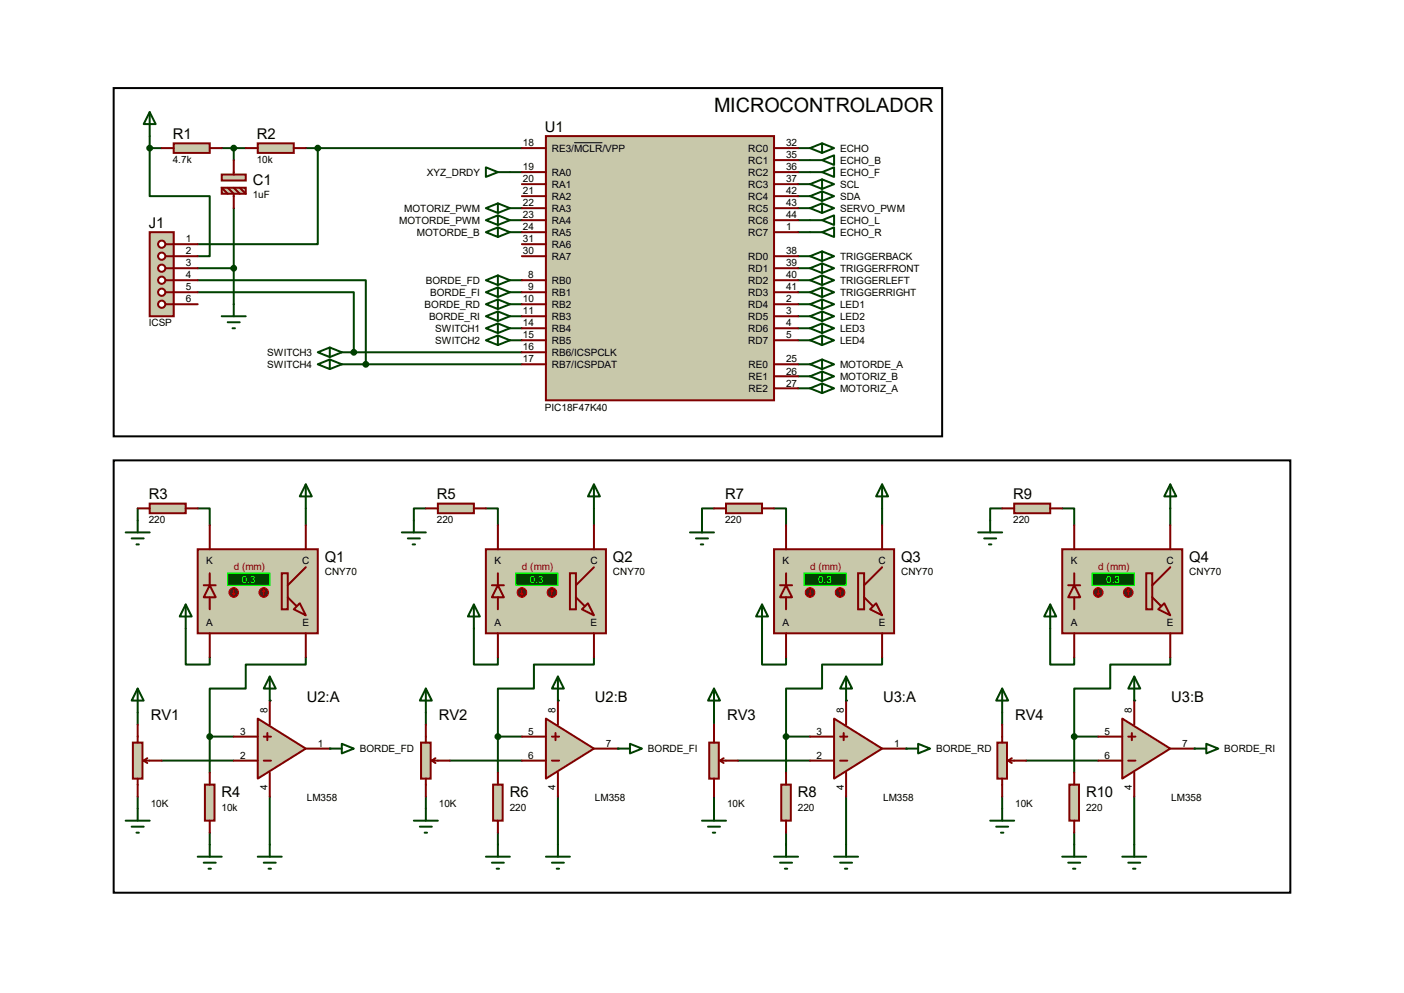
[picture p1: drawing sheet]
<svg xmlns="http://www.w3.org/2000/svg" width="297mm" height="210mm" viewBox="0 0 297 210" stroke-linecap="round" stroke-linejoin="round" font-family="sans-serif">
<g fill="none" stroke="#004000" stroke-width=".42">
<path d="M46.9 31.3h5.1M49.4 31.3v2.6M168.8 31.3h2.6M168.8 38.9h2.6M107.9 59.3h2.5M107.9 44h2.5M107.9 46.6h2.5M107.9 49.1h2.5M168.8 44h2.6M168.8 41.5h2.6M107.9 61.8h2.5M107.9 64.3h2.5"/>
<path d="M107.9 66.9h2.5M107.9 69.4h2.5M107.9 72h2.5M168.8 64.3h2.6M168.8 66.9h2.6M168.8 69.4h2.6M168.8 72h2.6M168.8 77h2.6M168.8 79.6h2.6M168.8 82.1h2.6M57.1 168.5v10.1"/>
</g>
<circle cx="57.1" cy="148.2" r=".21" fill="#004000"/>
<path d="M29.1 107.5v2.6M41.8 107.5h2.6v3.6M64.7 107.5v3.6M39.3 132.9v7.6h5.1v-1.5M64.7 139v1.5h-12.7v5.1h-7.6v10.2M29.1 150.7v2.5M44.4 155.8v7.6M44.4 155.8h5M29.1 168.5v2.5M34.2 160.9h15.2M44.4 176.1v2.5" fill="none" stroke="#004000" stroke-width=".42"/>
<circle cx="69.8" cy="158.3" r=".21" fill="#004000"/>
<path d="M118 168.5v10.1" fill="none" stroke="#004000" stroke-width=".42"/>
<circle cx="118" cy="148.2" r=".21" fill="#004000"/>
<path d="M90.1 107.5h-2.6v2.6M102.8 107.5h2.5v3.6M125.6 107.5v3.6M100.2 132.9v7.6h5.1v-1.5M125.6 139v1.5h-12.7v5.1h-7.6v10.2M90.1 150.7v2.5M105.3 155.8v7.6M105.3 155.8h5.1M90.1 168.5v2.5M95.2 160.9h15.2M105.3 176.1v2.5" fill="none" stroke="#004000" stroke-width=".42"/>
<circle cx="130.7" cy="158.3" r=".21" fill="#004000"/>
<path d="M179 168.5v10.1" fill="none" stroke="#004000" stroke-width=".42"/>
<circle cx="179" cy="148.2" r=".21" fill="#004000"/>
<path d="M151 107.5h-2.5v2.6M163.7 107.5h2.6v3.6M186.6 107.5v3.6M161.2 132.9v7.6h5.1v-1.5M186.6 139v1.5h-12.7v5.1h-7.6v10.2M151 150.7v2.5M166.3 155.8v7.6M166.3 155.8h5.1M151 168.5v2.5M156.1 160.9h15.3M166.3 176.1v2.5" fill="none" stroke="#004000" stroke-width=".42"/>
<circle cx="191.7" cy="158.3" r=".21" fill="#004000"/>
<path d="M239.9 168.5v10.1" fill="none" stroke="#004000" stroke-width=".42"/>
<circle cx="239.9" cy="148.2" r=".21" fill="#004000"/>
<path d="M212 107.5h-2.5v2.6M224.7 107.5h2.5v3.6M247.6 107.5v3.6M222.2 132.9v7.6h5v-1.5M247.6 139v1.5h-12.7v5.1h-7.7v10.2M212 150.7v2.5M227.2 155.8v7.6M227.2 155.8h5.1M212 168.5v2.5M217.1 160.9h15.2M227.2 176.1v2.5" fill="none" stroke="#004000" stroke-width=".42"/>
<circle cx="252.6" cy="158.3" r=".21" fill="#004000"/>
<g fill="none" stroke="#004000" stroke-width=".42">
<path d="M31.7 31.3v10.2h12.7v12.7h-2.6M31.7 28.8v2.5M31.7 31.3h2.5M64.7 31.3h45.7M67.2 31.3v20.3h-25.4M107.9 36.4h2.5M168.8 33.9h2.6M168.8 36.4h2.6M41.8 59.3h35.6v17.7M41.8 56.7h7.6M49.4 44v20.3M168.8 56.7h2.6"/>
<path d="M168.8 59.3h2.6M168.8 54.2h2.6M168.8 46.6h2.6M168.8 49.1h2.6M41.8 61.8h33v12.7M72.3 74.5h38.1M72.3 77h38.1M168.8 61.8h2.6"/>
</g>
<path d="M115.5 28.8h48.2v55.9h-48.2z" fill="#c8c8aa" stroke="#800000" stroke-width=".42"/>
<g fill="none" stroke="#800000" stroke-width=".42">
<path d="M110.4 31.3h5.1M110.4 38.9h5.1M110.4 36.4h5.1M163.7 31.3h5.1M163.7 38.9h5.1M163.7 36.4h5.1M163.7 33.9h5.1M110.4 41.5h5.1M110.4 46.6h5.1M110.4 49.1h5.1M110.4 59.3h5.1M110.4 54.2h5.1"/>
<path d="M110.4 51.6h5.1M110.4 44h5.1M163.7 41.5h5.1M163.7 46.6h5.1M163.7 49.1h5.1M163.7 59.3h5.1M163.7 54.2h5.1M163.7 44h5.1M163.7 56.7h5.1M110.4 61.8h5.1M110.4 64.3h5.1M110.4 66.9h5.1"/>
<path d="M110.4 69.4h5.1M110.4 72h5.1M110.4 77h5.1M110.4 74.5h5.1M163.7 61.8h5.1M163.7 64.3h5.1M163.7 66.9h5.1M163.7 69.4h5.1M163.7 72h5.1M163.7 77h5.1M163.7 79.6h5.1M163.7 82.1h5.1"/>
</g>
<path d="M121.5 30.2h5.9" fill="none" stroke="#000" stroke-width=".21"/>
<g fill="none" stroke="#004000" stroke-width=".42">
<path d="M173.9 30.3l2.5 1-2.5 1zM173.9 37.9l2.5 1-2.5 1.1zM173.9 30.3l-2.5 1 2.5 1M173.9 37.9l-2.5 1 2.5 1.1M102.8 59.3l2.5-1v2zM102.8 44l2.5-1v2zM102.8 46.6l2.5-1v2zM102.8 49.1l2.5-1v2zM105.3 58.3l2.6 1-2.6 1M105.3 43l2.6 1-2.6 1M105.3 45.6l2.6 1-2.6 1M105.3 48.1l2.6 1-2.6 1"/>
<path d="M173.9 43l2.5 1-2.5 1zM173.9 40.5l2.5 1-2.5 1zM173.9 43l-2.5 1 2.5 1M173.9 40.5l-2.5 1 2.5 1M67.2 74.5l2.6-1v2zM67.2 77l2.6-1v2.1zM69.8 73.5l2.5 1-2.5 1M69.8 76l2.5 1-2.5 1.1M102.8 61.8l2.5-1v2zM102.8 64.3l2.5-1v2.1zM102.8 66.9l2.5-1v2zM102.8 69.4l2.5-1v2z"/>
<path d="M102.8 72l2.5-1v2zM105.3 60.8l2.6 1-2.6 1M105.3 63.3l2.6 1-2.6 1.1M105.3 65.9l2.6 1-2.6 1M105.3 68.4l2.6 1-2.6 1M105.3 71l2.6 1-2.6 1M173.9 63.3l2.5 1-2.5 1.1zM173.9 65.9l2.5 1-2.5 1zM173.9 68.4l2.5 1-2.5 1zM173.9 71l2.5 1-2.5 1zM173.9 76l2.5 1-2.5 1.1zM173.9 78.6l2.5 1-2.5 1z"/>
<path d="M173.9 68.4l-2.5 1 2.5 1M173.9 63.3l-2.5 1 2.5 1.1M173.9 65.9l-2.5 1 2.5 1M173.9 71l-2.5 1 2.5 1M173.9 76l-2.5 1 2.5 1.1M173.9 78.6l-2.5 1 2.5 1M173.9 81.1l2.5 1-2.5 1zM173.9 81.1l-2.5 1 2.5 1"/>
</g>
<g fill="#c8c8aa" stroke="#800000" stroke-width=".42">
<path d="M46.9 36.9h5.1v1.3h-5.1z"/>
<path d="M46.9 39.7h5.1v1.3h-5.1z"/>
</g>
<path d="M46.9 39.7l1.3 1.3M48.2 39.7l1.2 1.3v3M49.4 33.9v3M49.4 39.7l1.3 1.3M50.7 39.7l1.3 1.3" fill="none" stroke="#800000" stroke-width=".42"/>
<path d="M31.7 23.7l1.2 2.5h-2.5zM31.7 23.7v5.1" fill="none" stroke="#004000" stroke-width=".42"/>
<path d="M24 18.6h175.3v73.7h-175.3z" fill="none" stroke="#000" stroke-width=".42"/>
<path d="M36.7 30.3h7.7v2h-7.7z" fill="#c8c8aa" stroke="#800000" stroke-width=".42"/>
<path d="M34.2 31.3h2.5M44.4 31.3h2.5" fill="none" stroke="#800000" stroke-width=".42"/>
<path d="M54.5 30.3h7.6v2h-7.6z" fill="#c8c8aa" stroke="#800000" stroke-width=".42"/>
<path d="M52 31.3h2.5M62.1 31.3h2.6" fill="none" stroke="#800000" stroke-width=".42"/>
<circle cx="49.4" cy="31.3" r=".51" fill="#004000" stroke="#004000" stroke-width=".42"/>
<g fill="#c8c8aa" stroke="#800000" stroke-width=".42">
<path d="M41.8 116.2h25.4v17.7h-25.4z"/>
<path d="M63.4 127.6l1.3 2.5-2.6-1.2z"/>
<path d="M59.6 121.2h1.3v7.7h-1.3z"/>
</g>
<path d="M64.7 120l-3.8 3.8M60.9 126.3l1.8 1.8" fill="none" stroke="#800000" stroke-width=".42"/>
<path d="M44.4 123.8l1.2 2.5h-2.5z" fill="#c8c8aa" stroke="#800000" stroke-width=".42"/>
<path d="M43.1 123.8h2.5M44.4 121.2v2.6M44.4 126.3v2.6" fill="none" stroke="#800000" stroke-width=".42"/>
<path d="M48.2 121.2h8.9v2.6h-8.9z" fill="#004000" stroke="#0f0" stroke-width=".21"/>
<path d="M44.4 111.1v5.1M64.7 111.1v5.1M44.4 133.9v5.1M64.7 133.9v5.1" fill="none" stroke="#800000" stroke-width=".42"/>
<circle cx="55.8" cy="125.3" r="1.02" fill="#400000" stroke="#f00" stroke-width=".21"/>
<path d="M55.8 124.8l-.3 .3M55.8 124.8l.2 .3M55.8 124.8v1" fill="none" stroke="#f00" stroke-width=".21"/>
<circle cx="49.4" cy="125.3" r="1.02" fill="#400000" stroke="#f00" stroke-width=".21"/>
<path d="M49.2 125.6l.2 .2M49.4 124.8v1M49.7 125.6l-.3 .2" fill="none" stroke="#f00" stroke-width=".21"/>
<path d="M54.5 152l10.2 6.3-10.2 6.4z" fill="#c8c8aa" stroke="#800000" stroke-width=".42"/>
<path d="M49.4 155.8h5.1M55.8 155.8h1.5M56.6 155v1.5M57.1 148.2v5M64.7 158.3h5.1M49.4 160.9h5.1M55.8 160.9h1.5M57.1 163.4v5.1" fill="none" stroke="#800000" stroke-width=".42"/>
<g fill="none" stroke="#004000" stroke-width=".42">
<path d="M26.6 112.6h5.1M27.9 113.9h2.5M28.9 115.1h.5M29.1 110.1v2.5M64.7 102.4l1.3 2.6h-2.6zM64.7 102.4v5.1M39.3 127.8l1.3 2.6h-2.6zM39.3 127.8v5.1M57.1 143.1l1.2 2.5h-2.5zM57.1 143.1v5.1M57.1 178.6v2.6M54.5 181.2h5.1"/>
<path d="M55.8 182.5h2.5M56.8 183.7h.5"/>
</g>
<path d="M31.7 106.5h7.6v2h-7.6z" fill="#c8c8aa" stroke="#800000" stroke-width=".42"/>
<path d="M29.1 107.5h2.6M39.3 107.5h2.5" fill="none" stroke="#800000" stroke-width=".42"/>
<path d="M43.3 165.9h2.1v7.7h-2.1z" fill="#c8c8aa" stroke="#800000" stroke-width=".42"/>
<path d="M44.4 163.4v2.5M44.4 173.6v2.5" fill="none" stroke="#800000" stroke-width=".42"/>
<path d="M44.4 178.6v2.6M41.8 181.2h5.1M43.1 182.5h2.5M44.1 183.7h.5" fill="none" stroke="#004000" stroke-width=".42"/>
<path d="M28.1 157.1h2v7.6h-2z" fill="#c8c8aa" stroke="#800000" stroke-width=".42"/>
<path d="M29.1 153.2v3.9M29.1 164.7v3.8M30.4 160.9l.8 .5M30.4 160.9h3.8M31.2 160.4l-.8 .5" fill="none" stroke="#800000" stroke-width=".42"/>
<path d="M29.1 145.6l1.3 2.6h-2.5zM29.1 145.6v5.1M69.8 158.3h2.5M72.3 157.3l2.5 1-2.5 1zM26.6 173.6h5.1M27.9 174.8h2.5M28.9 176.1h.5M29.1 171v2.6" fill="none" stroke="#004000" stroke-width=".42"/>
<circle cx="44.4" cy="155.8" r=".51" fill="#004000" stroke="#004000" stroke-width=".42"/>
<g fill="#c8c8aa" stroke="#800000" stroke-width=".42">
<path d="M102.8 116.2h25.4v17.7h-25.4z"/>
<path d="M124.4 127.6l1.2 2.5-2.5-1.2z"/>
<path d="M120.6 121.2h1.2v7.7h-1.2z"/>
</g>
<path d="M125.6 120l-3.8 3.8M121.8 126.3l1.8 1.8" fill="none" stroke="#800000" stroke-width=".42"/>
<path d="M105.3 123.8l1.3 2.5h-2.5z" fill="#c8c8aa" stroke="#800000" stroke-width=".42"/>
<path d="M104.1 123.8h2.5M105.3 121.2v2.6M105.3 126.3v2.6" fill="none" stroke="#800000" stroke-width=".42"/>
<path d="M109.1 121.2h8.9v2.6h-8.9z" fill="#004000" stroke="#0f0" stroke-width=".21"/>
<path d="M105.3 111.1v5.1M125.6 111.1v5.1M105.3 133.9v5.1M125.6 133.9v5.1" fill="none" stroke="#800000" stroke-width=".42"/>
<circle cx="116.8" cy="125.3" r="1.02" fill="#400000" stroke="#f00" stroke-width=".21"/>
<path d="M116.8 124.8l-.3 .3M116.8 124.8l.2 .3M116.8 124.8v1" fill="none" stroke="#f00" stroke-width=".21"/>
<circle cx="110.4" cy="125.3" r="1.02" fill="#400000" stroke="#f00" stroke-width=".21"/>
<path d="M110.2 125.6l.2 .2M110.4 124.8v1M110.7 125.6l-.3 .2" fill="none" stroke="#f00" stroke-width=".21"/>
<path d="M115.5 152l10.1 6.3-10.1 6.4z" fill="#c8c8aa" stroke="#800000" stroke-width=".42"/>
<path d="M110.4 155.8h5.1M116.8 155.8h1.5M117.5 155v1.5M118 148.2v5M125.6 158.3h5.1M110.4 160.9h5.1M116.8 160.9h1.5M118 163.4v5.1" fill="none" stroke="#800000" stroke-width=".42"/>
<g fill="none" stroke="#004000" stroke-width=".42">
<path d="M85 112.6h5.1M86.3 113.9h2.5M87.3 115.1h.5M87.5 110.1v2.5M125.6 102.4l1.3 2.6h-2.5zM125.6 102.4v5.1M100.2 127.8l1.3 2.6h-2.5zM100.2 127.8v5.1M118 143.1l1.3 2.5h-2.5zM118 143.1v5.1M118 178.6v2.6M115.5 181.2h5.1"/>
<path d="M116.8 182.5h2.5M117.8 183.7h.5"/>
</g>
<path d="M92.6 106.5h7.6v2h-7.6z" fill="#c8c8aa" stroke="#800000" stroke-width=".42"/>
<path d="M90.1 107.5h2.5M100.2 107.5h2.6" fill="none" stroke="#800000" stroke-width=".42"/>
<path d="M104.3 165.9h2v7.7h-2z" fill="#c8c8aa" stroke="#800000" stroke-width=".42"/>
<path d="M105.3 163.4v2.5M105.3 173.6v2.5" fill="none" stroke="#800000" stroke-width=".42"/>
<path d="M105.3 178.6v2.6M102.8 181.2h5.1M104.1 182.5h2.5M105.1 183.7h.5" fill="none" stroke="#004000" stroke-width=".42"/>
<path d="M89.1 157.1h2v7.6h-2z" fill="#c8c8aa" stroke="#800000" stroke-width=".42"/>
<path d="M90.1 153.2v3.9M90.1 164.7v3.8M91.4 160.9l.7 .5M91.4 160.9h3.8M92.1 160.4l-.7 .5" fill="none" stroke="#800000" stroke-width=".42"/>
<path d="M90.1 145.6l1.3 2.6h-2.6zM90.1 145.6v5.1M130.7 158.3h2.6M133.3 157.3l2.5 1-2.5 1zM87.5 173.6h5.1M88.8 174.8h2.6M89.8 176.1h.5M90.1 171v2.6" fill="none" stroke="#004000" stroke-width=".42"/>
<circle cx="105.3" cy="155.8" r=".51" fill="#004000" stroke="#004000" stroke-width=".42"/>
<g fill="#c8c8aa" stroke="#800000" stroke-width=".42">
<path d="M163.7 116.2h25.4v17.7h-25.4z"/>
<path d="M185.3 127.6l1.3 2.5-2.5-1.2z"/>
<path d="M181.5 121.2h1.3v7.7h-1.3z"/>
</g>
<path d="M186.6 120l-3.8 3.8M182.8 126.3l1.8 1.8" fill="none" stroke="#800000" stroke-width=".42"/>
<path d="M166.3 123.8l1.3 2.5h-2.6z" fill="#c8c8aa" stroke="#800000" stroke-width=".42"/>
<path d="M165 123.8h2.6M166.3 121.2v2.6M166.3 126.3v2.6" fill="none" stroke="#800000" stroke-width=".42"/>
<path d="M170.1 121.2h8.9v2.6h-8.9z" fill="#004000" stroke="#0f0" stroke-width=".21"/>
<path d="M166.3 111.1v5.1M186.6 111.1v5.1M166.3 133.9v5.1M186.6 133.9v5.1" fill="none" stroke="#800000" stroke-width=".42"/>
<circle cx="177.7" cy="125.3" r="1.02" fill="#400000" stroke="#f00" stroke-width=".21"/>
<path d="M177.7 124.8l-.2 .3M177.7 124.8l.3 .3M177.7 124.8v1" fill="none" stroke="#f00" stroke-width=".21"/>
<circle cx="171.4" cy="125.3" r="1.02" fill="#400000" stroke="#f00" stroke-width=".21"/>
<path d="M171.1 125.6l.3 .2M171.4 124.8v1M171.6 125.6l-.2 .2" fill="none" stroke="#f00" stroke-width=".21"/>
<path d="M176.4 152l10.2 6.3-10.2 6.4z" fill="#c8c8aa" stroke="#800000" stroke-width=".42"/>
<path d="M171.4 155.8h5M177.7 155.8h1.5M178.5 155v1.5M179 148.2v5M186.6 158.3h5.1M171.4 160.9h5M177.7 160.9h1.5M179 163.4v5.1" fill="none" stroke="#800000" stroke-width=".42"/>
<g fill="none" stroke="#004000" stroke-width=".42">
<path d="M146 112.6h5M147.2 113.9h2.6M148.3 115.1h.5M148.5 110.1v2.5M186.6 102.4l1.3 2.6h-2.6zM186.6 102.4v5.1M161.2 127.8l1.3 2.6h-2.6zM161.2 127.8v5.1M179 143.1l1.3 2.5h-2.6zM179 143.1v5.1M179 178.6v2.6M176.4 181.2h5.1"/>
<path d="M177.7 182.5h2.6M178.7 183.7h.5"/>
</g>
<path d="M153.6 106.5h7.6v2h-7.6z" fill="#c8c8aa" stroke="#800000" stroke-width=".42"/>
<path d="M151 107.5h2.6M161.2 107.5h2.5" fill="none" stroke="#800000" stroke-width=".42"/>
<path d="M165.3 165.9h2v7.7h-2z" fill="#c8c8aa" stroke="#800000" stroke-width=".42"/>
<path d="M166.3 163.4v2.5M166.3 173.6v2.5" fill="none" stroke="#800000" stroke-width=".42"/>
<path d="M166.3 178.6v2.6M163.7 181.2h5.1M165 182.5h2.6M166 183.7h.5" fill="none" stroke="#004000" stroke-width=".42"/>
<path d="M150 157.1h2.1v7.6h-2.1z" fill="#c8c8aa" stroke="#800000" stroke-width=".42"/>
<path d="M151 153.2v3.9M151 164.7v3.8M152.3 160.9l.8 .5M152.3 160.9h3.8M153.1 160.4l-.8 .5" fill="none" stroke="#800000" stroke-width=".42"/>
<path d="M151 145.6l1.3 2.6h-2.5zM151 145.6v5.1M191.7 158.3h2.5M194.2 157.3l2.6 1-2.6 1zM148.5 173.6h5.1M149.8 174.8h2.5M150.8 176.1h.5M151 171v2.6" fill="none" stroke="#004000" stroke-width=".42"/>
<circle cx="166.3" cy="155.8" r=".51" fill="#004000" stroke="#004000" stroke-width=".42"/>
<g fill="#c8c8aa" stroke="#800000" stroke-width=".42">
<path d="M224.7 116.2h25.4v17.7h-25.4z"/>
<path d="M246.3 127.6l1.3 2.5-2.6-1.2z"/>
<path d="M242.5 121.2h1.3v7.7h-1.3z"/>
</g>
<path d="M247.6 120l-3.8 3.8M243.8 126.3l1.7 1.8" fill="none" stroke="#800000" stroke-width=".42"/>
<path d="M227.2 123.8l1.3 2.5h-2.5z" fill="#c8c8aa" stroke="#800000" stroke-width=".42"/>
<path d="M226 123.8h2.5M227.2 121.2v2.6M227.2 126.3v2.6" fill="none" stroke="#800000" stroke-width=".42"/>
<path d="M231.1 121.2h8.8v2.6h-8.8z" fill="#004000" stroke="#0f0" stroke-width=".21"/>
<path d="M227.2 111.1v5.1M247.6 111.1v5.1M227.2 133.9v5.1M247.6 133.9v5.1" fill="none" stroke="#800000" stroke-width=".42"/>
<circle cx="238.7" cy="125.3" r="1.02" fill="#400000" stroke="#f00" stroke-width=".21"/>
<path d="M238.7 124.8l-.3 .3M238.7 124.8l.2 .3M238.7 124.8v1" fill="none" stroke="#f00" stroke-width=".21"/>
<circle cx="232.3" cy="125.3" r="1.02" fill="#400000" stroke="#f00" stroke-width=".21"/>
<path d="M232.1 125.6l.2 .2M232.3 124.8v1M232.6 125.6l-.3 .2" fill="none" stroke="#f00" stroke-width=".21"/>
<path d="M237.4 152l10.2 6.3-10.2 6.4z" fill="#c8c8aa" stroke="#800000" stroke-width=".42"/>
<path d="M232.3 155.8h5.1M238.7 155.8h1.5M239.4 155v1.5M239.9 148.2v5M247.6 158.3h5M232.3 160.9h5.1M238.7 160.9h1.5M239.9 163.4v5.1" fill="none" stroke="#800000" stroke-width=".42"/>
<g fill="none" stroke="#004000" stroke-width=".42">
<path d="M206.9 112.6h5.1M208.2 113.9h2.5M209.2 115.1h.5M209.5 110.1v2.5M247.6 102.4l1.2 2.6h-2.5zM247.6 102.4v5.1M222.2 127.8l1.2 2.6h-2.5zM222.2 127.8v5.1M239.9 143.1l1.3 2.5h-2.5zM239.9 143.1v5.1M239.9 178.6v2.6M237.4 181.2h5.1"/>
<path d="M238.7 182.5h2.5M239.7 183.7h.5"/>
</g>
<path d="M214.5 106.5h7.7v2h-7.7z" fill="#c8c8aa" stroke="#800000" stroke-width=".42"/>
<path d="M212 107.5h2.5M222.2 107.5h2.5" fill="none" stroke="#800000" stroke-width=".42"/>
<path d="M226.2 165.9h2.1v7.7h-2.1z" fill="#c8c8aa" stroke="#800000" stroke-width=".42"/>
<path d="M227.2 163.4v2.5M227.2 173.6v2.5" fill="none" stroke="#800000" stroke-width=".42"/>
<path d="M227.2 178.6v2.6M224.7 181.2h5.1M226 182.5h2.5M227 183.7h.5" fill="none" stroke="#004000" stroke-width=".42"/>
<path d="M211 157.1h2v7.6h-2z" fill="#c8c8aa" stroke="#800000" stroke-width=".42"/>
<path d="M212 153.2v3.9M212 164.7v3.8M213.3 160.9l.7 .5M213.3 160.9h3.8M214 160.4l-.7 .5" fill="none" stroke="#800000" stroke-width=".42"/>
<path d="M46.9 66.9h5.1M48.2 68.2h2.5M49.2 69.4h.5M49.4 64.3v2.6M212 145.6l1.3 2.6h-2.6zM212 145.6v5.1M252.6 158.3h2.6M255.2 157.3l2.5 1-2.5 1zM209.5 173.6h5M210.7 174.8h2.6M211.8 176.1h.5M212 171v2.6" fill="none" stroke="#004000" stroke-width=".42"/>
<circle cx="227.2" cy="155.8" r=".51" fill="#004000" stroke="#004000" stroke-width=".42"/>
<path d="M24 97.4h249v91.4h-249z" fill="none" stroke="#000" stroke-width=".42"/>
<path d="M31.7 49.1h5v17.8h-5z" fill="#c8c8aa" stroke="#800000" stroke-width=".42"/>
<path d="M35 51.6h1.7" fill="none" stroke="#800000" stroke-width=".42"/>
<circle cx="34.2" cy="51.6" r=".76" fill="#fff" stroke="#800000" stroke-width=".42"/>
<path d="M35 54.2h1.7" fill="none" stroke="#800000" stroke-width=".42"/>
<circle cx="34.2" cy="54.2" r=".76" fill="#fff" stroke="#800000" stroke-width=".42"/>
<path d="M35 56.7h1.7" fill="none" stroke="#800000" stroke-width=".42"/>
<circle cx="34.2" cy="56.7" r=".76" fill="#fff" stroke="#800000" stroke-width=".42"/>
<path d="M35 59.3h1.7" fill="none" stroke="#800000" stroke-width=".42"/>
<circle cx="34.2" cy="59.3" r=".76" fill="#fff" stroke="#800000" stroke-width=".42"/>
<path d="M35 61.8h1.7" fill="none" stroke="#800000" stroke-width=".42"/>
<circle cx="34.2" cy="61.8" r=".76" fill="#fff" stroke="#800000" stroke-width=".42"/>
<path d="M35 64.3h1.7" fill="none" stroke="#800000" stroke-width=".42"/>
<circle cx="34.2" cy="64.3" r=".76" fill="#fff" stroke="#800000" stroke-width=".42"/>
<path d="M36.7 51.6h5.1M36.7 54.2h5.1M36.7 56.7h5.1M36.7 59.3h5.1M36.7 61.8h5.1M36.7 64.3h5.1" fill="none" stroke="#800000" stroke-width=".42"/>
<g fill="#004000" stroke="#004000" stroke-width=".42">
<circle cx="49.4" cy="56.7" r=".51"/>
<circle cx="31.7" cy="31.3" r=".51"/>
<circle cx="67.2" cy="31.3" r=".51"/>
<circle cx="74.8" cy="74.5" r=".51"/>
<circle cx="77.4" cy="77" r=".51"/>
</g>
<g fill="none" stroke="#004000" stroke-width=".42">
<path d="M102.8 35.4l2.5 1-2.5 1zM105.3 36.4h2.6M171.4 33.9h2.5M171.4 36.4h2.5M173.9 33.9l2.5-1v2zM173.9 36.4l2.5-1v2zM171.4 46.6h2.5M171.4 49.1h2.5M173.9 58.3l2.5 1-2.5 1zM173.9 53.2l2.5 1-2.5 1zM173.9 55.7l2.5 1-2.5 1zM173.9 46.6l2.5-1v2z"/>
<path d="M173.9 49.1l2.5-1v2zM173.9 58.3l-2.5 1 2.5 1M173.9 53.2l-2.5 1 2.5 1M173.9 55.7l-2.5 1 2.5 1M173.9 60.8l2.5 1-2.5 1zM173.9 60.8l-2.5 1 2.5 1"/>
</g>
<text font-size="4.2" x="151" y="23.7">MICROCONTROLADOR</text>
<g font-size="3.1">
<text x="36.5" y="29.4">R1</text>
<text x="54.3" y="29.4">R2</text>
<text x="115.3" y="27.9">U1</text>
<text x="53.5" y="39">C1</text>
<text x="31.5" y="48.2">J1</text>
<text x="31.5" y="105.6">R3</text>
<text x="92.4" y="105.6">R5</text>
<text x="153.4" y="105.6">R7</text>
<text x="214.3" y="105.6">R9</text>
<text x="68.7" y="118.8">Q1</text>
<text x="129.7" y="118.8">Q2</text>
<text x="190.6" y="118.8">Q3</text>
<text x="251.6" y="118.8">Q4</text>
<text x="64.9" y="148.5">U2:A</text>
<text x="125.9" y="148.5">U2:B</text>
<text x="186.8" y="148.5">U3:A</text>
<text x="247.8" y="148.5">U3:B</text>
<text x="31.9" y="152.4">RV1</text>
<text x="92.8" y="152.4">RV2</text>
<text x="153.8" y="152.4">RV3</text>
<text x="214.8" y="152.4">RV4</text>
<text x="46.9" y="168.6">R4</text>
<text x="107.8" y="168.6">R6</text>
<text x="168.8" y="168.6">R8</text>
<text x="229.7" y="168.6">R10</text>
</g>
<g font-size="2.1">
<text x="36.5" y="34.5">4.7k</text>
<text x="54.3" y="34.5">10k</text>
<text x="110.6" y="30.9">18</text>
<text x="116.8" y="32.1">RE3/MCLR/VPP</text>
<text x="158.3" y="34.6">RC1</text>
<text x="158.3" y="32.1">RC0</text>
<text x="166.3" y="33.5">35</text>
<text x="166.3" y="30.9">32</text>
<text x="177.7" y="32.1">ECHO</text>
<text x="177.7" y="34.6">ECHO_B</text>
<text x="53.5" y="42">1uF</text>
<text x="90.3" y="37.2">XYZ_DRDY</text>
<text x="110.6" y="38.6">20</text>
<text x="110.6" y="41.1">21</text>
<text x="110.6" y="36">19</text>
<text x="116.8" y="39.7">RA1</text>
<text x="116.8" y="37.2">RA0</text>
<text x="158.3" y="39.7">RC3</text>
<text x="158.3" y="37.2">RC2</text>
<text x="166.3" y="41.1">42</text>
<text x="166.3" y="38.6">37</text>
<text x="166.3" y="36">36</text>
<text x="177.7" y="39.7">SCL</text>
<text x="177.7" y="37.2">ECHO_F</text>
<text x="84.5" y="47.3">MOTORDE_PWM</text>
<text x="85.5" y="44.8">MOTORIZ_PWM</text>
<text x="110.6" y="46.2">23</text>
<text x="110.6" y="43.6">22</text>
<text x="116.8" y="42.2">RA2</text>
<text x="116.8" y="47.3">RA4</text>
<text x="116.8" y="44.8">RA3</text>
<text x="158.3" y="42.2">RC4</text>
<text x="158.3" y="44.8">RC5</text>
<text x="158.3" y="47.3">RC6</text>
<text x="166.3" y="43.6">43</text>
<text x="166.3" y="46.2">44</text>
<text x="177.7" y="44.8">SERVO_PWM</text>
<text x="177.7" y="42.2">SDA</text>
<text x="177.7" y="47.3">ECHO_L</text>
<text x="39.3" y="51.3">1</text>
<text x="39.3" y="53.8">2</text>
<text x="88.2" y="49.9">MOTORDE_B</text>
<text x="110.6" y="48.7">24</text>
<text x="110.6" y="53.8">30</text>
<text x="110.6" y="51.3">31</text>
<text x="116.8" y="49.9">RA5</text>
<text x="116.8" y="52.4">RA6</text>
<text x="158.3" y="49.9">RC7</text>
<text x="166.3" y="53.8">38</text>
<text x="166.3" y="48.7">1</text>
<text x="177.7" y="49.9">ECHO_R</text>
<text x="39.3" y="56.3">3</text>
<text x="39.3" y="58.9">4</text>
<text x="111.8" y="58.9">8</text>
<text x="116.8" y="54.9">RA7</text>
<text x="158.3" y="57.5">RD1</text>
<text x="158.3" y="54.9">RD0</text>
<text x="166.3" y="58.9">40</text>
<text x="166.3" y="56.3">39</text>
<text x="177.7" y="54.9">TRIGGERBACK</text>
<text x="177.7" y="57.5">TRIGGERFRONT</text>
<text x="39.3" y="61.4">5</text>
<text x="39.3" y="64">6</text>
<text x="89.8" y="65.1">BORDE_RD</text>
<text x="90.1" y="60">BORDE_FD</text>
<text x="91" y="62.6">BORDE_FI</text>
<text x="110.6" y="64">10</text>
<text x="111.8" y="61.4">9</text>
<text x="116.8" y="60">RB0</text>
<text x="116.8" y="62.6">RB1</text>
<text x="116.8" y="65.1">RB2</text>
<text x="158.3" y="62.6">RD3</text>
<text x="158.3" y="60">RD2</text>
<text x="158.3" y="65.1">RD4</text>
<text x="166.3" y="61.4">41</text>
<text x="166.3" y="64">2</text>
<text x="177.7" y="65.1">LED1</text>
<text x="177.7" y="60">TRIGGERLEFT</text>
<text x="177.7" y="62.6">TRIGGERRIGHT</text>
<text x="31.5" y="69">ICSP</text>
<text x="90.8" y="67.6">BORDE_RI</text>
<text x="92.1" y="70.2">SWITCH1</text>
<text x="110.6" y="71.6">15</text>
<text x="110.6" y="69">14</text>
<text x="110.6" y="66.5">11</text>
<text x="116.8" y="70.2">RB4</text>
<text x="116.8" y="67.6">RB3</text>
<text x="158.3" y="67.6">RD5</text>
<text x="158.3" y="70.2">RD6</text>
<text x="166.3" y="66.5">3</text>
<text x="166.3" y="69">4</text>
<text x="166.3" y="71.6">5</text>
<text x="177.7" y="67.6">LED2</text>
<text x="177.7" y="70.2">LED3</text>
<text x="56.5" y="75.3">SWITCH3</text>
<text x="56.5" y="77.8">SWITCH4</text>
<text x="92.1" y="72.7">SWITCH2</text>
<text x="110.6" y="76.7">17</text>
<text x="110.6" y="74.1">16</text>
<text x="116.8" y="77.8">RB7/ICSPDAT</text>
<text x="116.8" y="75.3">RB6/ICSPCLK</text>
<text x="116.8" y="72.7">RB5</text>
<text x="158.3" y="72.7">RD7</text>
<text x="158.4" y="77.8">RE0</text>
<text x="166.3" y="76.7">25</text>
<text x="177.7" y="72.7">LED4</text>
<text x="177.7" y="77.8">MOTORDE_A</text>
<text x="158.4" y="82.9">RE2</text>
<text x="158.4" y="80.3">RE1</text>
<text x="166.3" y="81.7">27</text>
<text x="166.3" y="79.2">26</text>
<text x="177.7" y="80.3">MOTORIZ_B</text>
<text x="177.7" y="82.9">MOTORIZ_A</text>
<text x="115.3" y="86.8">PIC18F47K40</text>
<text x="31.5" y="110.7">220</text>
<text x="92.4" y="110.7">220</text>
<text x="153.4" y="110.7">220</text>
<text x="214.3" y="110.7">220</text>
<text x="43.6" y="119.4">K</text>
<text x="63.9" y="119.4">C</text>
<text x="104.6" y="119.4">K</text>
<text x="124.9" y="119.4">C</text>
<text x="165.6" y="119.4">K</text>
<text x="185.8" y="119.4">C</text>
<text x="226.5" y="119.4">K</text>
<text x="246.8" y="119.4">C</text>
<text x="68.7" y="121.7">CNY70</text>
<text x="129.7" y="121.7">CNY70</text>
<text x="190.6" y="121.7">CNY70</text>
<text x="251.6" y="121.7">CNY70</text>
<text x="43.6" y="132.3">A</text>
<text x="64" y="132.3">E</text>
<text x="104.6" y="132.3">A</text>
<text x="124.9" y="132.3">E</text>
<text x="165.6" y="132.3">A</text>
<text x="185.9" y="132.3">E</text>
<text x="226.5" y="132.3">A</text>
<text x="246.8" y="132.3">E</text>
<text x="50.8" y="155.4">3</text>
<text x="56.6" y="150.7" transform="rotate(-90 56.6 150.7)">8</text>
<text x="111.8" y="155.4">5</text>
<text x="117.5" y="150.7" transform="rotate(-90 117.5 150.7)">8</text>
<text x="172.7" y="155.4">3</text>
<text x="178.5" y="150.7" transform="rotate(-90 178.5 150.7)">8</text>
<text x="233.7" y="155.4">5</text>
<text x="239.4" y="150.7" transform="rotate(-90 239.4 150.7)">8</text>
<text x="50.8" y="160.5">2</text>
<text x="67.2" y="157.9">1</text>
<text x="76.1" y="159.1">BORDE_FD</text>
<text x="111.8" y="160.5">6</text>
<text x="128.2" y="157.9">7</text>
<text x="137.1" y="159.1">BORDE_FI</text>
<text x="172.7" y="160.5">2</text>
<text x="189.1" y="157.9">1</text>
<text x="198" y="159.1">BORDE_RD</text>
<text x="233.7" y="160.5">6</text>
<text x="250.1" y="157.9">7</text>
<text x="259" y="159.1">BORDE_RI</text>
<text x="56.6" y="167.1" transform="rotate(-90 56.6 167.1)">4</text>
<text x="117.5" y="167.1" transform="rotate(-90 117.5 167.1)">4</text>
<text x="178.5" y="167.1" transform="rotate(-90 178.5 167.1)">4</text>
<text x="239.4" y="167.1" transform="rotate(-90 239.4 167.1)">4</text>
<text x="31.9" y="170.6">10K</text>
<text x="46.9" y="171.5">10k</text>
<text x="64.9" y="169.4">LM358</text>
<text x="92.8" y="170.6">10K</text>
<text x="107.8" y="171.5">220</text>
<text x="125.9" y="169.4">LM358</text>
<text x="153.8" y="170.6">10K</text>
<text x="168.8" y="171.5">220</text>
<text x="186.8" y="169.4">LM358</text>
<text x="214.8" y="170.6">10K</text>
<text x="229.7" y="171.5">220</text>
<text x="247.8" y="169.4">LM358</text>
</g>
<g font-size="2.1" fill="#800000">
<text x="49.4" y="120.6">d (mm)</text>
<text x="110.4" y="120.6">d (mm)</text>
<text x="171.4" y="120.6">d (mm)</text>
<text x="232.3" y="120.6">d (mm)</text>
</g>
<g font-size="2.1" fill="#0f0">
<text x="51.1" y="123.3">0.3</text>
<text x="112.1" y="123.3">0.3</text>
<text x="173.1" y="123.3">0.3</text>
<text x="234" y="123.3">0.3</text>
</g>
</svg>
